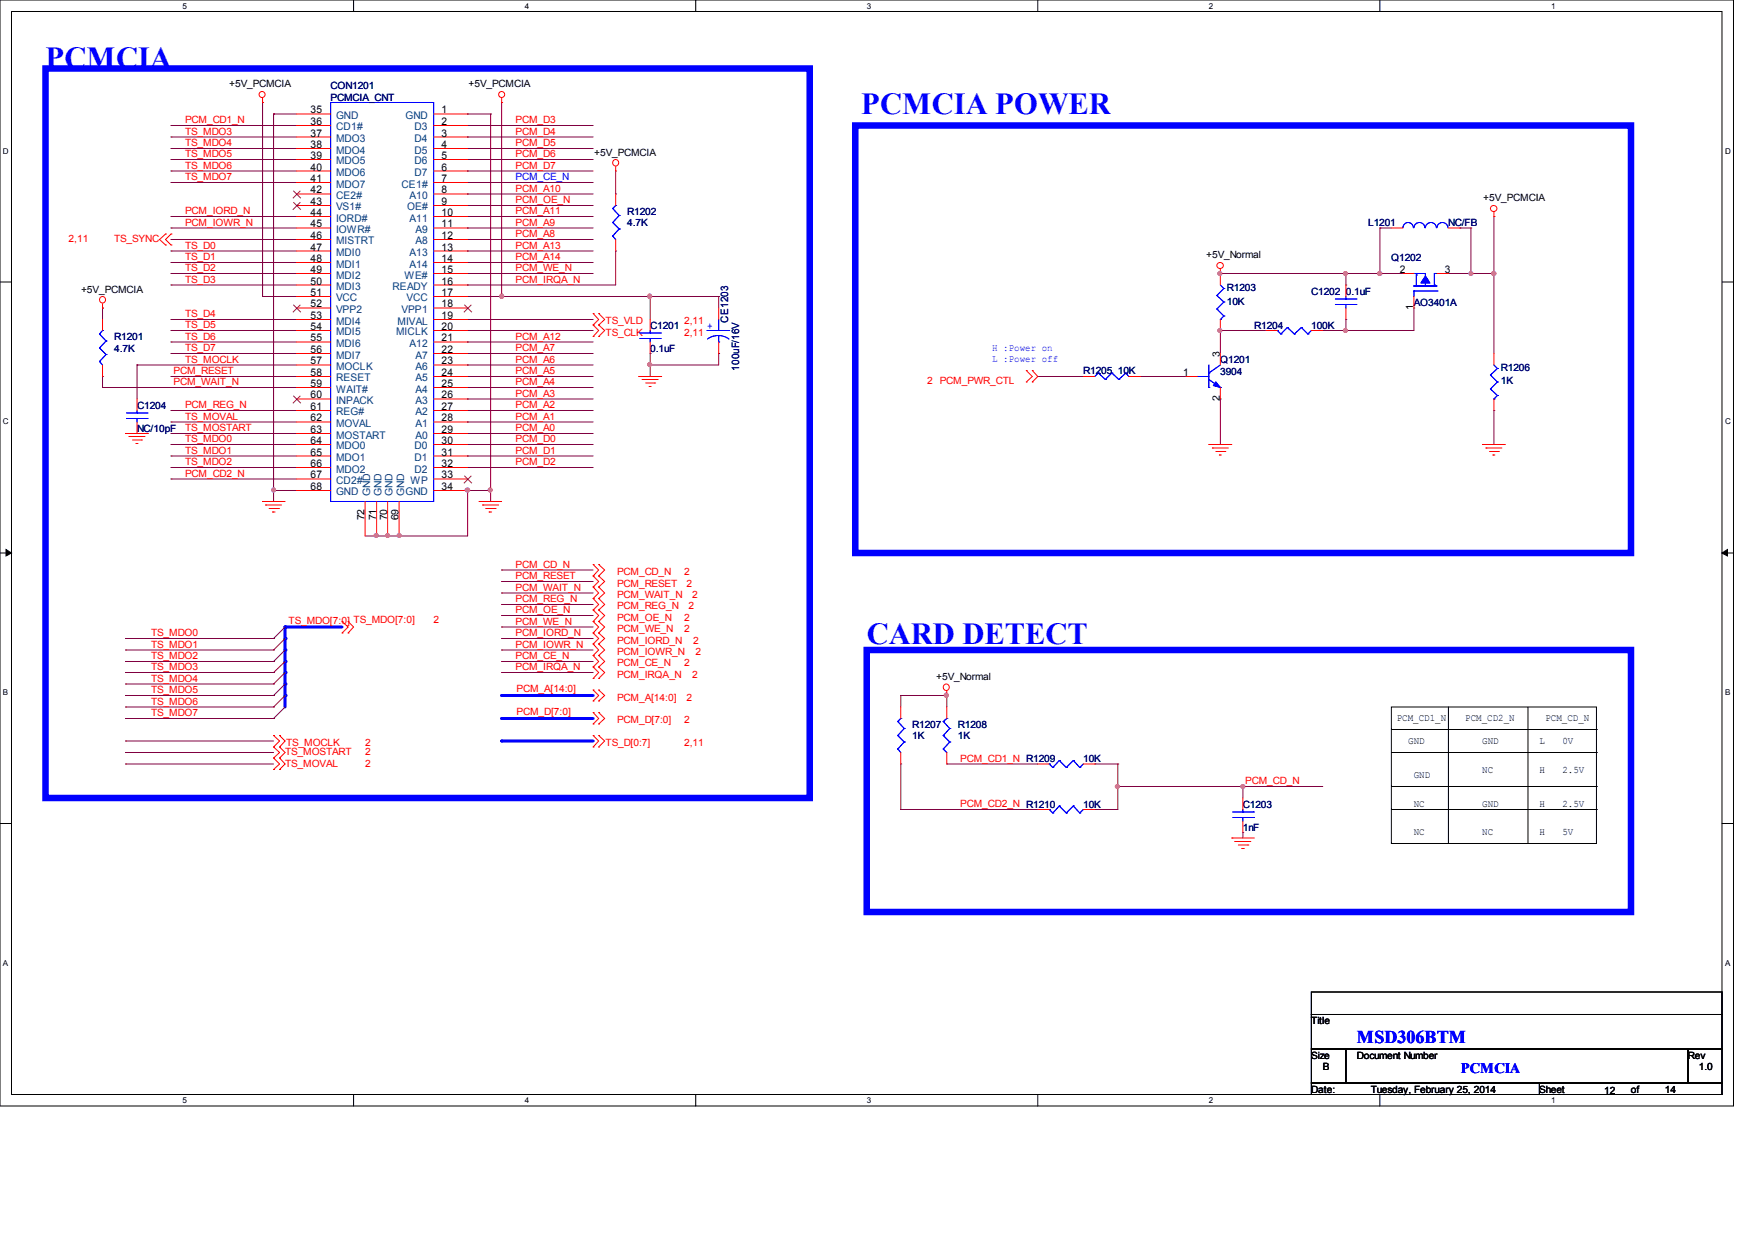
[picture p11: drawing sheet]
<svg xmlns="http://www.w3.org/2000/svg" width="297mm" height="210mm" viewBox="0 0 297 210" stroke-linecap="round" stroke-linejoin="round" font-family="sans-serif">
<path d="M0 0h293.5v187.3h-293.5zM1.9 1.9h289.6v183.4h-289.6z" fill="none" stroke="#000" stroke-width=".17"/>
<g fill="#fff">
<path d="M30.9 .3h.8v1.5h-.8z"/>
<path d="M30.9 185.6h.8v1.5h-.8z"/>
</g>
<path d="M59.9 0v1.9M59.9 185.3v2" fill="none" stroke="#000" stroke-width=".17"/>
<g fill="#fff">
<path d="M88.8 .3h.8v1.5h-.8z"/>
<path d="M88.8 185.6h.8v1.5h-.8z"/>
</g>
<path d="M117.8 0v1.9M117.8 185.3v2" fill="none" stroke="#000" stroke-width=".17"/>
<g fill="#fff">
<path d="M146.7 .3h.8v1.5h-.8z"/>
<path d="M146.7 185.6h.8v1.5h-.8z"/>
</g>
<path d="M175.7 0v1.9M175.7 185.3v2" fill="none" stroke="#000" stroke-width=".17"/>
<g fill="#fff">
<path d="M204.6 .3h.8v1.5h-.8z"/>
<path d="M204.6 185.6h.8v1.5h-.8z"/>
</g>
<path d="M233.6 0v1.9M233.6 185.3v2" fill="none" stroke="#000" stroke-width=".17"/>
<g fill="#fff">
<path d="M262.6 .3h.7v1.5h-.7z"/>
<path d="M262.6 185.6h.7v1.5h-.7z"/>
<path d="M.5 24.8h1v1.5h-1z"/>
<path d="M292 24.8h1v1.5h-1z"/>
<path d="M.5 70.6h1v1.5h-1z"/>
<path d="M292 70.6h1v1.5h-1z"/>
</g>
<path d="M0 47.8h1.9M291.5 47.8h2" fill="none" stroke="#000" stroke-width=".17"/>
<g fill="#fff">
<path d="M.5 116.5h.9v1.5h-.9z"/>
<path d="M292 116.5h.9v1.5h-.9z"/>
</g>
<path d="M0 93.6h1.9M291.5 93.6h2" fill="none" stroke="#000" stroke-width=".17"/>
<path d="M1 93l.9 .6-.9 .5zM291.5 93.6l.9-.6v1.1z" fill="#000" stroke="#000" stroke-width=".17"/>
<g fill="#fff">
<path d="M.5 162.3h.9v1.5h-.9z"/>
<path d="M292 162.3h.9v1.5h-.9z"/>
</g>
<path d="M0 139.4h1.9M291.5 139.4h2" fill="none" stroke="#000" stroke-width=".17"/>
<g fill="none" stroke="#800040" stroke-width=".17">
<path d="M44.4 17.4h.1M44.4 17.4v32.8M46.3 19.3h.1M46.3 19.3h3.9M46.3 19.3v65.6M79.2 19.3h.1M79.2 19.3h3.9M83.1 19.3h.1M83.1 19.3v65.6M29 36.7h.1M29 38.6h.1M29 21.3h.1"/>
<path d="M29 38.6h21.2M29 36.7h21.2M29 21.3h21.2M79.2 32.9h.1M79.2 36.7h.1M79.2 38.6h.1M79.2 29h.1M79.2 23.2h.1M79.2 25.1h.1M79.2 27h.1M79.2 21.3h.1M79.2 30.9h.1"/>
<path d="M79.2 34.8h.1M79.2 38.6h21.2M79.2 32.9h21.2M79.2 36.7h21.2M79.2 29h21.2M79.2 23.2h21.2M79.2 25.1h21.2M79.2 27h21.2M79.2 21.3h21.2M79.2 30.9h21.2M79.2 34.8h21.2M104.2 32.9h.1"/>
<path d="M104.2 29v3.9M233.6 38.6h.1M233.6 38.6h1.9M233.6 38.6v7.7M247.1 38.6h.1M247.1 38.6h1.9M249 38.6h.1M249 38.6v7.7M252.9 36.7h.1M252.9 36.7v23.2M17.4 52.2h.1M17.4 52.2v1.9"/>
<path d="M29 40.6h.1M29 42.5h.1M29 44.4h.1M29 46.3h.1M29 48.3h.1M29 54.1h.1M29 56h.1M29 57.9h.1M29 59.9h.1M29 46.3h21.2M29 56h21.2M29 54.1h21.2"/>
<path d="M29 40.6h21.2M29 42.5h21.2M29 44.4h21.2M29 57.9h21.2M29 59.9h21.2M29 48.3h21.2M44.4 50.2h.1M44.4 50.2h5.8M79.2 54.1h.1M79.2 40.6h.1M79.2 42.5h.1M79.2 44.4h.1"/>
<path d="M79.2 57.9h.1M79.2 59.9h.1M79.2 46.3h.1M79.2 48.3h.1M79.2 50.2h.1M79.2 56h.1M79.2 46.3h21.2M79.2 56h21.2M79.2 54.1h21.2M79.2 50.2h42.5M79.2 40.6h21.2M79.2 42.5h21.2"/>
<path d="M79.2 44.4h21.2M79.2 57.9h21.2M79.2 59.9h21.2M79.2 48.3h25M84.9 50.2h.1M110.1 59.9h.1M110.1 50.2h.1M110.1 50.2v3.9M110.1 59.9v3.9M121.7 50.2h.1M121.7 50.2v2M206.6 56h.1"/>
<path d="M206.6 56h7.7M206.6 56v3.9M223.9 56h.1M227.8 56h.1M227.8 54.1h.1M227.8 46.3h.1M227.8 46.3h9.7M227.8 54.1v1.9M233.6 46.3h.1M239.4 52.2h.1M239.4 52.2v3.8h-15.5M245.2 46.3h.1"/>
<path d="M245.2 46.3h7.7M249 46.3h.1M252.9 46.3h.1M17.4 65.6h.1M17.4 65.6h32.8M23.2 61.8h.1M23.2 61.8v5.8M29 69.5h.1M29 63.8h.1M29 63.8h21.2M29 69.5h21.2M79.2 61.8h.1"/>
<path d="M79.2 63.8h.1M79.2 65.6h.1M79.2 67.6h.1M79.2 69.5h.1M79.2 71.5h.1M79.2 73.4h.1M79.2 75.3h.1M79.2 77.2h.1M79.2 79.2h.1M79.2 61.8h21.2M79.2 63.8h21.2M79.2 65.6h21.2"/>
<path d="M79.2 67.6h21.2M79.2 69.5h21.2M79.2 71.5h21.2M79.2 73.4h21.2M79.2 75.3h21.2M79.2 77.2h21.2M79.2 79.2h21.2M110.1 61.8h.1M206.6 67.6h.1M206.6 67.6v7.7M252.9 69.5h.1M252.9 69.5v5.8"/>
<path d="M29 81.1h.1M29 81.1h21.2M46.3 83.1h.1M46.3 83.1h3.9M65.6 90.8h.1M67.6 90.8h.1M79.2 83.1h.1M79.2 83.1v7.7h-13.6M79.2 83.1h3.9M83.1 83.1h.1M84.9 96.5h.1M84.9 96.5h15.5"/>
<path d="M84.9 112h.1M84.9 113.9h.1M84.9 112h15.5M84.9 113.9h15.5M152.5 117.8h.1M152.5 117.8v1.9M152.5 117.8h7.8M160.3 117.8h.1M160.3 117.8v1.9M152.5 129.4h.1M152.5 137.1h.1M152.5 137.1h23.2"/>
<path d="M152.5 129.4v7.7M160.3 129.4h.1M160.3 129.4h15.4M185.3 129.4h.1M185.3 137.1h.1M185.3 129.4h3.9M189.2 133.2h.1M189.2 133.2v3.9h-3.9M189.2 133.2h34.7M210.4 133.2h.1M210.4 133.2v1.9"/>
</g>
<g fill="#f0f" stroke="#f0f" stroke-width=".17">
<circle cx="252.9" cy="46.3" r=".36"/>
<circle cx="233.6" cy="46.3" r=".36"/>
<circle cx="249" cy="46.3" r=".34"/>
<circle cx="227.8" cy="56" r=".34"/>
<circle cx="206.5" cy="56" r=".34"/>
<circle cx="227.8" cy="46.3" r=".34"/>
<circle cx="189.1" cy="133.2" r=".34"/>
<circle cx="210.4" cy="133.2" r=".34"/>
<circle cx="160.2" cy="117.7" r=".36"/>
<circle cx="110" cy="50.2" r=".36"/>
<circle cx="67.6" cy="90.7" r=".34"/>
<circle cx="83" cy="83" r=".34"/>
<circle cx="79.1" cy="83" r=".36"/>
<circle cx="46.3" cy="83" r=".34"/>
<circle cx="84.9" cy="50.2" r=".36"/>
</g>
<path d="M84.9 117.8h15.5" fill="none" stroke="#00f" stroke-width=".51"/>
<circle cx="84.9" cy="117.8" r=".25" fill="#00f"/>
<g fill="none" stroke="#800040" stroke-width=".17">
<path d="M29 23.2h.1M29 25.1h.1M29 27h.1M29 29h.1M29 30.9h.1M29 23.2h21.2M29 25.1h21.2M29 27h21.2M29 29h21.2M29 30.9h21.2M23.2 61.8h.1M23.2 61.8h27"/>
<path d="M29 79.2h.1M29 71.5h.1M29 73.4h.1M29 75.3h.1M29 77.2h.1M29 79.2h21.2M29 71.5h21.2M29 73.4h21.2M29 75.3h21.2M29 77.2h21.2M84.9 98.5h.1M84.9 98.5h15.5"/>
<path d="M84.9 108.1h.1M84.9 110.1h.1M84.9 100.4h.1M84.9 102.4h.1M84.9 104.2h.1M84.9 106.2h.1M84.9 108.1h15.5M84.9 110.1h15.5M84.9 100.4h15.5M84.9 102.4h15.5M84.9 104.2h15.5M84.9 106.2h15.5"/>
</g>
<path d="M84.9 121.7h15.5" fill="none" stroke="#00f" stroke-width=".51"/>
<circle cx="84.9" cy="121.7" r=".25" fill="#00f"/>
<path d="M84.9 17.4h.1M84.9 17.4v32.8M21.3 115.8h.1M21.3 117.8h.1M21.3 119.7h.1M21.3 115.8h25M21.3 117.8h25M21.3 119.7h25M21.3 125.5h.1M21.3 121.7h.1M21.3 125.5h25M21.3 121.7h25" fill="none" stroke="#800040" stroke-width=".17"/>
<path d="M48.3 106.2h9.6" fill="none" stroke="#00f" stroke-width=".51"/>
<circle cx="48.3" cy="106.2" r=".25" fill="#00f"/>
<path d="M21.3 108.1h.1M21.3 110.1h.1M21.3 108.1h25M21.3 110.1h25" fill="none" stroke="#800040" stroke-width=".17"/>
<path d="M48.3 112v1.9" fill="none" stroke="#00f" stroke-width=".51"/>
<circle cx="48.3" cy="112" r=".25" fill="#00f"/>
<path d="M48.3 117.8v1.9" fill="none" stroke="#00f" stroke-width=".51"/>
<circle cx="48.3" cy="117.8" r=".25" fill="#00f"/>
<path d="M121.7 59.9h.1M121.7 59.9v1.9h-11.6M110.1 61.8h.1M21.3 112h.1M21.3 113.9h.1M21.3 112h25M21.3 113.9h25" fill="none" stroke="#800040" stroke-width=".17"/>
<circle cx="110" cy="61.7" r=".34" fill="#f0f" stroke="#f0f" stroke-width=".17"/>
<path d="M84.9 125.5h15.5" fill="none" stroke="#00f" stroke-width=".51"/>
<circle cx="84.9" cy="125.5" r=".25" fill="#00f"/>
<g fill="none" stroke="#800040" stroke-width=".17">
<path d="M104.2 42.5h.1M104.2 42.5v5.8M206.6 46.3h.1M206.6 46.3h21.2v2M227.8 48.3h.1M17.4 63.8h.1M17.4 63.8v1.8M175.7 63.8h.1M175.7 63.8h7.7M193 63.8h.1M193 63.8h7.7M61.8 90.8h3.8"/>
<path d="M63.8 90.8h.1M65.6 90.8h.1M21.3 127.4h.1M21.3 129.4h.1M21.3 127.4h25M21.3 129.4h25M189.2 129.4h.1M189.2 129.4v3.8M210.4 141h.1M210.4 141v.9"/>
</g>
<g fill="#f0f" stroke="#f0f" stroke-width=".17">
<circle cx="63.7" cy="90.7" r=".34"/>
<circle cx="65.6" cy="90.7" r=".34"/>
<circle cx="206.5" cy="46.3" r=".34"/>
</g>
<path d="M48.3 108.1v2" fill="none" stroke="#00f" stroke-width=".51"/>
<circle cx="48.3" cy="108.1" r=".25" fill="#00f"/>
<path d="M48.3 106.2v1.9" fill="none" stroke="#00f" stroke-width=".51"/>
<circle cx="48.3" cy="106.2" r=".25" fill="#00f"/>
<path d="M48.3 110.1v1.9" fill="none" stroke="#00f" stroke-width=".51"/>
<circle cx="48.3" cy="110.1" r=".25" fill="#00f"/>
<path d="M48.3 115.8v2" fill="none" stroke="#00f" stroke-width=".51"/>
<circle cx="48.3" cy="115.8" r=".25" fill="#00f"/>
<path d="M48.3 113.9v1.9" fill="none" stroke="#00f" stroke-width=".51"/>
<circle cx="48.3" cy="113.9" r=".25" fill="#00f"/>
<g fill="none" stroke="#f00" stroke-width=".17">
<path d="M44.4 17.4h.1M44.4 16.6v.8M50.2 19.3h5.8M73.4 19.3h5.8M84.9 17.4h.1M84.9 16.6v.8M28 39.6h.1M28 39.6l-1 1 1 .9M29 39.6h.1M29 39.6l-1 1 1 .9M50.2 38.6h5.8M50.2 21.3h5.8"/>
<path d="M50.2 23.2h5.8M50.2 25.1h5.8M50.2 27h5.8M50.2 29h5.8M50.2 30.9h5.8M50.2 32.9h5.8M50.2 34.8h5.8M50.2 36.7h5.8M73.4 38.6h5.8M73.4 21.3h5.8M73.4 23.2h5.8M73.4 25.1h5.8"/>
<path d="M73.4 27h5.8M73.4 29h5.8M73.4 30.9h5.8M73.4 32.9h5.8M73.4 34.8h5.8M73.4 36.7h5.8M104.2 29h.1M104.2 28.2v.8M104.2 32.9v1.9M235.5 38.6h2M245.2 38.6h1.9M252.9 36.7h.1"/>
<path d="M252.9 35.9v.8M17.4 52.2h.1M17.4 51.4v.8M17.4 54.1v1.9M28 41.5h.1M29 41.5h.1M50.2 56h5.8M50.2 46.3h5.8M50.2 40.6h5.8M50.2 42.5h5.8M50.2 44.4h5.8M50.2 48.3h5.8"/>
<path d="M50.2 50.2h5.8M50.2 52.2h5.8M50.2 54.1h5.8M50.2 57.9h5.8M50.2 59.9h5.8M73.4 56h5.8M73.4 46.3h5.8M73.4 40.6h5.8M73.4 42.5h5.8M73.4 44.4h5.8M73.4 48.3h5.8M73.4 50.2h5.8"/>
<path d="M73.4 52.2h5.8M73.4 54.1h5.8M73.4 57.9h5.8M73.4 59.9h5.8M100.4 55h.1M100.4 57h.1M100.4 53.1h.1M100.4 55l.9 1-.9 1M100.4 53.1l.9 1-.9 .9M101.3 55h.1M101.3 57h.1M101.3 53.1h.1"/>
<path d="M101.3 55l1.1 1-1.1 1M101.3 53.1l1.1 1-1.1 .9M104.2 40.6v1.9M110.1 54.1v1.9M110.1 57.9v2M121.7 52.2v1.9M121.7 57.9v2M206.6 46.3h.1M206.6 45.6v2.7M206.6 54.1v1.9M206.6 59.9v1.9M214.3 56h1.9"/>
<path d="M222 56h1.9M227.8 48.3v1.9M227.8 52.2v1.9M237.5 46.3h1.9M239.4 50.2v2M243.2 46.3h2M252.9 59.9v1.9M17.4 61.8v2M21.3 73.4h.1M21.3 73.4h3.8M21.8 73.9h.1M21.8 73.9h2.8"/>
<path d="M22.4 74.5h1.6M23 75.1h.1M23 75.1h.4M23.2 67.6v1.9M23.2 71.5v1.9M24 74.5h.1M50.2 75.3h5.8M50.2 73.4h5.8M50.2 63.8h5.8M50.2 61.8h5.8M50.2 65.6h5.8M50.2 67.6h5.8"/>
<path d="M50.2 69.5h5.8M50.2 71.5h5.8M50.2 77.2h5.8M50.2 79.2h5.8M73.4 75.3h5.8M73.4 73.4h5.8M73.4 63.8h5.8M73.4 61.8h5.8M73.4 65.6h5.8M73.4 67.6h5.8M73.4 69.5h5.8M73.4 71.5h5.8"/>
<path d="M73.4 77.2h5.8M73.4 79.2h5.8M108.1 63.8h.1M108.1 63.8h3.9M108.7 64.3h.1M108.7 64.3h2.7M109.3 64.9h1.5M109.9 65.4h.1M109.9 65.4h.3M110.8 64.9h.1M173.7 64.7h.1M173.7 62.7h.1"/>
<path d="M173.7 62.7l1.1 1.1-1.1 .9M174.8 62.7h.1M174.8 64.7h.1M174.8 62.7l.9 1.1-.9 .9M183.4 63.8h1.9M191.1 63.8h1.9M200.7 63.8h2M204.6 75.3h.1M204.6 75.3h3.9M205.2 75.9h.1M205.2 75.9h2.7M205.8 76.5h1.5"/>
<path d="M206.4 77h.1M206.4 77h.4M206.6 65.6v2M207.3 76.5h.1M251 75.3h.1M251 75.3h3.8M251.5 75.9h.1M251.5 75.9h2.8M252.1 76.5h1.6M252.7 77h.1M252.7 77h.4M252.9 67.6v1.9"/>
<path d="M253.7 76.5h.1M44.4 84.9h.1M44.4 84.9h3.9M45 85.5h.1M45 85.5h2.7M45.6 86.1h1.6M46.1 86.7h.1M46.1 86.7h.5M47.2 86.1h.1M50.2 81.1h5.8M50.2 83.1h5.8M61.8 84.9v5.9"/>
<path d="M63.8 84.9v5.9M65.6 84.9v5.9M67.6 84.9v5.9M73.4 81.1h5.8M73.4 83.1h5.8M81.1 84.9h.1M81.1 84.9h3.8M81.7 85.5h.1M81.7 85.5h2.7M82.2 86.1h1.6M82.8 86.7h.1M82.8 86.7h.4"/>
<path d="M83.8 86.1h.1M100.4 97.5h.1M100.4 99.4h.1M100.4 95.6h.1M100.4 97.5l.9 1-.9 .9M100.4 99.4l.9 1-.9 .9M100.4 95.6l.9 .9-.9 1M101.3 97.5h.1M101.3 99.4h.1M101.3 95.6h.1M101.3 97.5l1.1 1-1.1 .9M101.3 99.4l1.1 1-1.1 .9"/>
<path d="M101.3 95.6l1.1 .9-1.1 1M57.9 107.2h.1M57.9 105.2h.1M57.9 105.2l1 1-1 1M58.9 107.2h.1M58.9 105.2h.1M58.9 105.2l1 1-1 1M100.4 109.1h.1M100.4 111h.1M100.4 112.9h.1M100.4 116.8h.1M100.4 118.7h.1"/>
<path d="M100.4 101.3h.1M100.4 114.9h.1M100.4 103.3h.1M100.4 105.2h.1M100.4 107.2h.1M100.4 109.1l.9 1-.9 .9M100.4 111l.9 1-.9 .9M100.4 116.8l.9 1-.9 .9M100.4 112.9l.9 1-.9 1M100.4 101.3l.9 1.1-.9 .9M100.4 103.3l.9 .9-.9 1M100.4 105.2l.9 1-.9 1"/>
<path d="M100.4 107.2l.9 .9-.9 1M101.3 109.1h.1M101.3 111h.1M101.3 112.9h.1M101.3 116.8h.1M101.3 118.7h.1M101.3 101.3h.1M101.3 114.9h.1M101.3 103.3h.1M101.3 105.2h.1M101.3 107.2h.1M101.3 109.1l1.1 1-1.1 .9"/>
<path d="M101.3 111l1.1 1-1.1 .9M101.3 116.8l1.1 1-1.1 .9M101.3 112.9l1.1 1-1.1 1M101.3 101.3l1.1 1.1-1.1 .9M101.3 103.3l1.1 .9-1.1 1M101.3 105.2l1.1 1-1.1 1M101.3 107.2l1.1 .9-1.1 1M152.5 119.7v2M160.3 117.8h.1M160.3 117v.8M160.3 119.7v2M46.3 124.5h.1"/>
<path d="M46.3 126.5h.1M46.3 128.4h.1M46.3 130.3h.1M46.3 124.5l1 1-1 1M46.3 126.5l1 .9-1 1M46.3 128.4l1 1-1 .9M47.3 124.5h.1M47.3 126.5h.1M47.3 128.4h.1M47.3 130.3h.1M47.3 124.5l1 1-1 1M47.3 126.5l1 .9-1 1"/>
<path d="M47.3 128.4l1 1-1 .9M100.4 120.6h.1M100.4 122.6h.1M100.4 124.5h.1M100.4 126.5h.1M100.4 120.6l.9 1.1-.9 .9M100.4 124.5l.9 1-.9 1M101.3 120.6h.1M101.3 122.6h.1M101.3 124.5h.1M101.3 126.5h.1M101.3 120.6l1.1 1.1-1.1 .9"/>
<path d="M101.3 124.5l1.1 1-1.1 1M152.5 127.4v2M160.3 127.4v2M175.7 137.1h1.9M175.7 129.4h1.9M183.4 137.1h1.9M183.4 129.4h1.9M210.4 135.1v2M210.4 139v2M208.5 141.9h.1M208.5 141.9h3.8M209 142.5h.1"/>
<path d="M209 142.5h2.8M209.6 143.1h1.6M210.2 143.7h.1M210.2 143.7h.5M211.2 143.1h.1"/>
<circle cx="44.4" cy="16" r=".51"/>
<circle cx="84.9" cy="16" r=".51"/>
<circle cx="104.2" cy="27.6" r=".53"/>
<circle cx="252.9" cy="35.3" r=".53"/>
<circle cx="17.3" cy="50.8" r=".53"/>
<circle cx="206.6" cy="45" r=".53"/>
<circle cx="160.2" cy="116.4" r=".53"/>
</g>
<g fill="none" stroke="#800040" stroke-width=".17">
<path d="M46.3 108.1h.1M46.3 110.1h.1M46.3 112h.1M46.3 113.9h.1M46.3 115.8h.1M46.3 117.8h.1M46.3 119.7h.1M48.3 106.2l-2 1.9M48.3 108.1l-2 2M48.3 110.1l-2 1.9M48.3 112l-2 1.9M48.3 113.9l-2 1.9"/>
<path d="M48.3 115.8l-2 2M48.3 117.8l-2 1.9M48.3 119.7l-2 2M46.3 121.7h.1"/>
</g>
<g fill="none" stroke="#000" stroke-width=".17">
<path d="M235.5 119.7h34.8v23.1h-34.8zM245.2 119.7v23.1M258.7 119.7v23.1M235.5 123.5h34.8M235.5 127.4h34.8M235.5 133.2h34.8M235.5 137.1h34.8M270.3 123.5h.1M270.3 127.4h.1M270.3 133.2h.1M270.3 137.1h.1M245.2 142.8h.1"/>
<path d="M258.7 142.8h.1M222 168h69.5v3.8h-69.5zM222 171.8h69.5v5.8h-69.5zM222 177.6h5.8v5.8h-5.8zM227.8 177.6h57.9v5.8h-57.9zM285.7 177.6h5.8v5.8h-5.8zM222 183.4h38.6v1.9h-38.6zM260.6 183.4h30.9v1.9h-30.9z"/>
</g>
<path d="M7.7 11.6h129.4v123.5h-129.4zM144.8 21.3h131.3v72.3h-131.3zM146.7 110.1h129.4v44.3h-129.4z" fill="none" stroke="#00f" stroke-width="1.1"/>
<g fill="none" stroke="#00f" stroke-width=".17">
<path d="M56 17.4h17.4v67.5h-17.4zM103.7 40h.1M103.7 37.7h.1M103.7 35.3h.1M103.7 40l.5 .6M103.7 37.7l1.1 1.1M103.7 35.3l1.1 1.2M104.2 34.8h.1M104.2 34.8l-.5 .5M104.8 38.8h.1M104.8 36.5h.1M104.8 38.8l-1.1 1.2"/>
<path d="M104.8 36.5l-1.1 1.2M237.5 38.6a.89 .89 0 0 1 .9-.9 .89 .89 0 0 1 .9 .9M239.4 38.6a.93 .93 0 0 1 .9-.9 .93 .93 0 0 1 .9 .9M241.3 38.6a.93 .93 0 0 1 .9-.9 .93 .93 0 0 1 1 .9M243.2 38.6a.93 .93 0 0 1 1-.9 .93 .93 0 0 1 .9 .9M16.8 58.9h.1M16.8 56.6h.1M16.8 58.9l1.1 1.1M16.8 56.6l1.1 1.1M17.4 56h.1M17.4 56l-.6 .6M17.9 57.7h.1"/>
<path d="M17.9 57.7l-1.1 1.2M108.3 57.3h3.5M108.3 56.4h3.5M110.1 56.4h.1M110.1 57.3h.1M110.1 56v.4M110.1 57.3v.6M111.8 57.3h.1M111.8 56.4h.1M119.7 56h.1M119.7 56h3.8M119.8 57.4l1-.5 .8-.1 .8 .1 1 .5"/>
<path d="M121.7 57.9h.1M121.7 56h.1M121.7 54.1v1.9M121.7 56.8v1.1M206 50h.1M206 52.3h.1M206 50l1.2 1.1M206 52.3l1.2 1.2M206.6 54.1h.1M206.6 48.3l.6 .6M207.2 48.9h.1M207.2 51.1h.1"/>
<path d="M207.2 53.5h.1M207.2 48.9l-1.2 1.1M207.2 51.1l-1.2 1.2M207.2 53.5l-.6 .6M216.2 56h.1M216.2 56l.6 .6M216.8 56.6h.1M217.9 55.5h.1M217.9 55.5l1.2 1.1M217.9 55.5l-1.1 1.1M219.1 56.6h.1M220.3 55.5h.1"/>
<path d="M220.3 55.5l1.1 1.1M220.3 55.5l-1.2 1.1M221.4 56.6h.1M222 56l-.6 .6M226.1 51.6h3.4M226.1 50.6h3.4M227.8 50.6h.1M227.8 51.6h.1M227.8 50.2v.4M227.8 51.6v.6M229.5 51.6h.1M229.5 50.6h.1"/>
<path d="M239.4 48.4h.1M239.4 46.3h.1M239.4 49.3h.1M239.4 48.4h3.8M239.4 46.3h1.9v2.1M239.4 49.3v.9M239.4 49.3h3.8M239.8 46.6h.1M239.8 46.3h.1M239.8 46.3v2.1M241.3 48.4h.1M242.8 46.3h.1"/>
<path d="M242.8 48.3h.1M242.8 48.4h.1M242.8 46.3h.4M242.8 46.3v2.1M243.2 49.3h.1M16.8 61.2h.1M16.8 61.2l.6 .6M17.9 60h.1M17.9 60l-1.1 1.2M21.4 70.9h3.5M21.4 69.9h3.5M23.2 69.9h.1"/>
<path d="M23.2 70.9h.1M23.2 69.5v.4M23.2 70.9v.6M24.9 70.9h.1M24.9 69.9h.1M185.9 63.2h.1M185.9 63.2l-.6 .6M185.9 63.2l1.2 1.1M187.1 64.3h.1M188.2 63.2h.1M188.2 63.2l-1.1 1.1M188.2 63.2l1.2 1.1"/>
<path d="M189.4 64.3h.1M190.6 63.2h.1M190.6 63.2l-1.2 1.1M190.6 63.2l.5 .6M191.1 63.8h.1M202.7 63.8h.1M202.7 63.8h1.9M204.6 63.2h.1M204.6 65.6h.1M204.6 64.3l2 1.3M204.6 61.8v3.8M206.6 65.6h.1"/>
<path d="M206.6 61.8l-2 1.4M252.3 63.5h.1M252.3 65.9h.1M252.3 63.5l1.2 1.2M252.3 65.9l1.2 1.1M252.9 67.6h.1M252.9 61.8l.6 .6M253.5 62.4h.1M253.5 64.7h.1M253.5 67h.1M253.5 62.4l-1.2 1.1M253.5 64.7l-1.2 1.2"/>
<path d="M253.5 67l-.6 .6M152 126.8h.1M152 124.5h.1M152 122.2h.1M152 126.8l.5 .6M152 124.5l1.1 1.1M152 122.2l1.1 1.2M152.5 121.7h.1M152.5 121.7l-.5 .5M153.1 125.6h.1M153.1 123.4h.1M153.1 125.6l-1.1 1.2"/>
<path d="M153.1 123.4l-1.1 1.1M159.7 126.8h.1M159.7 124.5h.1M159.7 122.2h.1M159.7 126.8l.6 .6M159.7 124.5l1.1 1.1M159.7 122.2l1.1 1.2M160.3 121.7h.1M160.3 121.7l-.6 .5M160.8 125.6h.1M160.8 123.4h.1M160.8 125.6l-1.1 1.2"/>
<path d="M160.8 123.4l-1.1 1.1M177.6 137.1h.1M177.6 129.4h.1M177.6 137.1l.6 .6M177.6 129.4l.6 .6M178.2 137.7h.1M178.2 130h.1M179.3 136.5h.1M179.3 128.8h.1M179.3 136.5l1.2 1.2M179.3 136.5l-1.1 1.2M179.3 128.8l1.2 1.2"/>
<path d="M179.3 128.8l-1.1 1.2M180.5 137.7h.1M180.5 130h.1M181.7 136.5h.1M181.7 128.8h.1M181.7 136.5l1.1 1.2M181.7 136.5l-1.2 1.2M181.7 128.8l1.1 1.2M181.7 128.8l-1.2 1.2M182.8 137.7h.1M182.8 130h.1M183.4 137.1l-.6 .6"/>
<path d="M183.4 129.4l-.6 .6M208.7 138.4h3.5M208.7 137.5h3.5M210.4 137.5h.1M210.4 138.4h.1M210.4 137.1v.4M210.4 138.4v.6M212.2 138.4h.1M212.2 137.5h.1"/>
</g>
<g fill="#00f" stroke="#00f" stroke-width=".17">
<path d="M205.8 64.7l.8 .9-1.2-.3z"/>
<path d="M241.3 46.7l.8 1.2h-1.6z" fill-rule="evenodd"/>
<path d="M241.3 46.7l.8 1.2h-1.6z" fill-rule="evenodd"/>
</g>
<path d="M49.7 32.3l1.2 1.3M49.7 34.2l1.2 1.3M50.8 32.3l-1.2 1.3M50.8 34.2l-1.2 1.3M49.7 51.6l1.2 1.3M50.8 51.6l-1.2 1.3M78.6 51.6l1.3 1.3M79.8 51.6l-1.3 1.3M49.7 67l1.2 1.3M50.8 67l-1.2 1.3M78.6 80.6l1.3 1.2M79.8 80.6l-1.3 1.2" fill="none" stroke="#804000" stroke-width=".17"/>
<g fill="#f0f" stroke="#f0f" stroke-width=".17">
<circle cx="252.9" cy="46.3" r=".36"/>
<circle cx="233.6" cy="46.3" r=".36"/>
<circle cx="249" cy="46.3" r=".34"/>
<circle cx="227.8" cy="56" r=".34"/>
<circle cx="206.5" cy="56" r=".34"/>
<circle cx="227.8" cy="46.3" r=".34"/>
<circle cx="189.1" cy="133.2" r=".34"/>
<circle cx="210.4" cy="133.2" r=".34"/>
<circle cx="160.2" cy="117.7" r=".36"/>
<circle cx="110" cy="50.2" r=".36"/>
<circle cx="67.6" cy="90.7" r=".34"/>
<circle cx="83" cy="83" r=".34"/>
<circle cx="79.1" cy="83" r=".36"/>
<circle cx="46.3" cy="83" r=".34"/>
<circle cx="84.9" cy="50.2" r=".36"/>
<circle cx="110" cy="61.7" r=".34"/>
<circle cx="63.7" cy="90.7" r=".34"/>
<circle cx="65.6" cy="90.7" r=".34"/>
<circle cx="206.5" cy="46.3" r=".34"/>
</g>
<g font-size="5.2" fill="#00f">
<text x="7.7" y="11.5">PCMCIA</text>
<text x="145.8" y="19.2">PCMCIA POWER</text>
<text x="146.7" y="109">CARD DETECT</text>
</g>
<text font-size="3" fill="#00f" x="229.7" y="176.5">MSD306BTM</text>
<text font-size="2.5" fill="#00f" x="247.3" y="181.8">PCMCIA</text>
<g font-size="1.8">
<text x="52.6" y="19.2">35</text>
<text x="52.6" y="21.2">36</text>
<text x="52.6" y="23.1">37</text>
<text x="74.8" y="21.2">2</text>
<text x="74.8" y="23.1">3</text>
<text x="74.8" y="19.2">1</text>
<text x="52.6" y="25.1">38</text>
<text x="52.6" y="26.9">39</text>
<text x="52.6" y="28.9">40</text>
<text x="74.8" y="25.1">4</text>
<text x="74.8" y="26.9">5</text>
<text x="74.8" y="28.9">6</text>
<text x="52.6" y="30.8">41</text>
<text x="52.6" y="32.8">42</text>
<text x="52.6" y="34.7">43</text>
<text x="74.8" y="30.8">7</text>
<text x="74.8" y="32.8">8</text>
<text x="74.8" y="34.7">9</text>
<text x="52.6" y="36.6">44</text>
<text x="52.6" y="38.5">45</text>
<text x="52.6" y="40.5">46</text>
<text x="74.8" y="36.6">10</text>
<text x="74.8" y="38.5">11</text>
<text x="74.8" y="40.5">12</text>
<text x="52.6" y="42.4">47</text>
<text x="52.6" y="44.4">48</text>
<text x="52.6" y="46.2">49</text>
<text x="74.8" y="42.4">13</text>
<text x="74.8" y="44.4">14</text>
<text x="74.8" y="46.2">15</text>
<text x="237" y="46.2">2</text>
<text x="244.6" y="46.2">3</text>
<text x="52.6" y="48.2">50</text>
<text x="52.6" y="50.1">51</text>
<text x="52.6" y="52.1">52</text>
<text x="74.8" y="48.2">16</text>
<text x="74.8" y="50.1">17</text>
<text x="74.8" y="52.1">18</text>
<text x="52.6" y="54">53</text>
<text x="52.6" y="55.9">54</text>
<text x="52.6" y="57.8">55</text>
<text x="52.6" y="59.8">56</text>
<text x="74.8" y="54">19</text>
<text x="74.8" y="57.8">21</text>
<text x="74.8" y="59.8">22</text>
<text x="74.8" y="55.9">20</text>
<text x="52.6" y="61.7">57</text>
<text x="52.6" y="63.7">58</text>
<text x="52.6" y="65.5">59</text>
<text x="74.8" y="61.7">23</text>
<text x="74.8" y="63.7">24</text>
<text x="74.8" y="65.5">25</text>
<text x="200.3" y="63.7">1</text>
<text x="52.6" y="67.5">60</text>
<text x="52.6" y="69.4">61</text>
<text x="52.6" y="71.4">62</text>
<text x="74.8" y="67.5">26</text>
<text x="74.8" y="69.4">27</text>
<text x="74.8" y="71.4">28</text>
<text x="52.6" y="73.3">63</text>
<text x="52.6" y="75.2">64</text>
<text x="52.6" y="77.1">65</text>
<text x="74.8" y="75.2">30</text>
<text x="74.8" y="77.1">31</text>
<text x="74.8" y="73.3">29</text>
<text x="52.6" y="79.1">66</text>
<text x="52.6" y="81">67</text>
<text x="52.6" y="83">68</text>
<text x="74.8" y="79.1">32</text>
<text x="74.8" y="81">33</text>
<text x="74.8" y="83">34</text>
</g>
<g font-size="1.8" fill="#004080">
<text x="56.9" y="20.2">GND</text>
<text x="56.9" y="22.1">CD1#</text>
<text x="68.7" y="20.2">GND</text>
<text x="70.2" y="22.1">D3</text>
<text x="56.9" y="24">MDO3</text>
<text x="56.9" y="26">MDO4</text>
<text x="56.9" y="27.9">MDO5</text>
<text x="56.9" y="29.8">MDO6</text>
<text x="70.2" y="24">D4</text>
<text x="70.2" y="26">D5</text>
<text x="70.2" y="27.9">D6</text>
<text x="70.2" y="29.8">D7</text>
<text x="56.9" y="31.8">MDO7</text>
<text x="56.9" y="33.7">CE2#</text>
<text x="56.9" y="35.6">VS1#</text>
<text x="68" y="31.8">CE1#</text>
<text x="68.9" y="35.6">OE#</text>
<text x="69.3" y="33.7">A10</text>
<text x="56.9" y="37.5">IORD#</text>
<text x="56.9" y="39.5">IOWR#</text>
<text x="56.9" y="41.4">MISTRT</text>
<text x="69.3" y="37.5">A11</text>
<text x="70.4" y="39.5">A9</text>
<text x="70.4" y="41.4">A8</text>
<text x="56.9" y="43.3">MDI0</text>
<text x="56.9" y="45.3">MDI1</text>
<text x="56.9" y="47.2">MDI2</text>
<text x="68.5" y="47.2">WE#</text>
<text x="69.3" y="43.3">A13</text>
<text x="69.3" y="45.3">A14</text>
<text x="56.9" y="49.1">MDI3</text>
<text x="56.9" y="51.1">VCC</text>
<text x="56.9" y="53">VPP2</text>
<text x="66.5" y="49.1">READY</text>
<text x="68" y="53">VPP1</text>
<text x="68.8" y="51.1">VCC</text>
<text x="56.9" y="54.9">MDI4</text>
<text x="56.9" y="56.8">MDI5</text>
<text x="56.9" y="58.8">MDI6</text>
<text x="67.1" y="56.8">MICLK</text>
<text x="67.3" y="54.9">MIVAL</text>
<text x="69.3" y="58.8">A12</text>
<text x="56.9" y="60.7">MDI7</text>
<text x="56.9" y="62.7">MOCLK</text>
<text x="56.9" y="64.6">RESET</text>
<text x="70.4" y="60.7">A7</text>
<text x="70.4" y="62.7">A6</text>
<text x="70.4" y="64.6">A5</text>
<text x="56.9" y="66.5">WAIT#</text>
<text x="56.9" y="68.4">INPACK</text>
<text x="56.9" y="70.4">REG#</text>
<text x="70.4" y="66.5">A4</text>
<text x="70.4" y="68.4">A3</text>
<text x="70.4" y="70.4">A2</text>
<text x="56.9" y="72.3">MOVAL</text>
<text x="56.9" y="74.3">MOSTART</text>
<text x="56.9" y="76.1">MDO0</text>
<text x="70.2" y="76.1">D0</text>
<text x="70.4" y="72.3">A1</text>
<text x="70.4" y="74.3">A0</text>
<text x="56.9" y="78.1">MDO1</text>
<text x="56.9" y="80">MDO2</text>
<text x="56.9" y="82">CD2#</text>
<text x="56.9" y="83.9">GND</text>
<text x="69.5" y="82">WP</text>
<text x="70.2" y="78.1">D1</text>
<text x="70.2" y="80">D2</text>
</g>
<g font-size="1.7">
<text x="38.8" y="14.7">+5V_PCMCIA</text>
<text x="79.3" y="14.7">+5V_PCMCIA</text>
<text x="100.6" y="26.3">+5V_PCMCIA</text>
<text x="251.1" y="34">+5V_PCMCIA</text>
<text x="204.2" y="43.7">+5V_Normal</text>
<text x="13.7" y="49.5">+5V_PCMCIA</text>
<text x="239.2" y="52.5" transform="rotate(-90 239.2 52.5)">1</text>
<text x="206.5" y="60.5" transform="rotate(-90 206.5 60.5)">3</text>
<text x="206.5" y="67.9" transform="rotate(-90 206.5 67.9)">2</text>
<text x="61.7" y="88.1" transform="rotate(-90 61.7 88.1)">72</text>
<text x="63.7" y="88.1" transform="rotate(-90 63.7 88.1)">71</text>
<text x="65.5" y="88.1" transform="rotate(-90 65.5 88.1)">70</text>
<text x="67.5" y="88.1" transform="rotate(-90 67.5 88.1)">69</text>
<text x="158.5" y="115.1">+5V_Normal</text>
<text x="236.5" y="122.1">PCM_CD1_N</text>
<text x="238.4" y="126">GND</text>
<text x="248.1" y="122.1">PCM_CD2_N</text>
<text x="250.9" y="126">GND</text>
<text x="260.6" y="126">L</text>
<text x="261.6" y="122.1">PCM_CD_N</text>
<text x="264.5" y="126">0V</text>
<text x="239.3" y="131.7">GND</text>
<text x="250.9" y="130.8">NC</text>
<text x="260.6" y="130.8">H</text>
<text x="264.5" y="130.8">2.5V</text>
<text x="239.3" y="136.6">NC</text>
<text x="250.9" y="136.6">GND</text>
<text x="260.6" y="136.6">H</text>
<text x="264.5" y="136.6">2.5V</text>
<text x="239.3" y="141.4">NC</text>
<text x="250.9" y="141.4">NC</text>
<text x="260.6" y="141.4">H</text>
<text x="264.5" y="141.4">5V</text>
<text x="222" y="173.4">Title</text>
<text x="222" y="179.2">Size</text>
<text x="229.7" y="179.2">Document Number</text>
<text x="285.7" y="179.2">Rev</text>
<text x="222" y="185">Date:</text>
<text x="223.9" y="181.2">B</text>
<text x="232" y="185">Tuesday, February 25, 2014</text>
<text x="260.6" y="185">Sheet</text>
<text x="271.6" y="185.2">12</text>
<text x="276.1" y="185">of</text>
<text x="281.8" y="185">14</text>
<text x="287.6" y="181.2">1.0</text>
</g>
<g font-size="1.7" fill="#000080">
<text x="56" y="15.2">CON1201</text>
<text x="56" y="17.1">PCMCIA_CNT</text>
<text x="106.2" y="36.4">R1202</text>
<text x="106.2" y="38.3">4.7K</text>
<text x="231.6" y="38.3">L1201</text>
<text x="245.2" y="38.3">NC/FB</text>
<text x="235.5" y="44.1">Q1202</text>
<text x="207.7" y="49.3">R1203</text>
<text x="207.7" y="51.6">10K</text>
<text x="222" y="49.9">C1202 0.1uF</text>
<text x="239.3" y="51.8">AO3401A</text>
<text x="19.3" y="57.6">R1201</text>
<text x="19.3" y="59.5">4.7K</text>
<text x="110.1" y="55.7">C1201</text>
<text x="110.1" y="59.5">0.1uF</text>
<text x="123.3" y="54.6" transform="rotate(-90 123.3 54.6)">CE1203</text>
<text x="212.3" y="55.7">R1204</text>
<text x="222" y="55.7">100K</text>
<text x="125.1" y="62.7" transform="rotate(-90 125.1 62.7)">100uF/16V</text>
<text x="183.4" y="63.4">R1205 10K</text>
<text x="206.6" y="61.5">Q1201</text>
<text x="206.6" y="63.4">3904</text>
<text x="254.1" y="62.8">R1206</text>
<text x="254.1" y="65.1">1K</text>
<text x="23.2" y="69.2">C1204</text>
<text x="23.2" y="73.1">NC/10pF</text>
<text x="154.4" y="123.3">R1207</text>
<text x="154.4" y="125.1">1K</text>
<text x="162.1" y="123.3">R1208</text>
<text x="162.1" y="125.1">1K</text>
<text x="183.4" y="129">10K</text>
<text x="183.4" y="136.7">10K</text>
<text x="210.4" y="136.7">C1203</text>
<text x="210.4" y="140.6">1nF</text>
</g>
<g font-size="1.7" fill="#f00">
<text x="31.3" y="20.8">PCM_CD1_N</text>
<text x="31.3" y="22.8">TS_MDO3</text>
<text x="87.3" y="22.8">PCM_D4</text>
<text x="87.3" y="20.8">PCM_D3</text>
<text x="31.3" y="24.7">TS_MDO4</text>
<text x="31.3" y="26.6">TS_MDO5</text>
<text x="31.3" y="28.5">TS_MDO6</text>
<text x="87.3" y="28.5">PCM_D7</text>
<text x="87.3" y="24.7">PCM_D5</text>
<text x="87.3" y="26.6">PCM_D6</text>
<text x="31.3" y="30.5">TS_MDO7</text>
<text x="87.3" y="32.4">PCM_A10</text>
<text x="87.3" y="34.4">PCM_OE_N</text>
<text x="11.6" y="41">2,11</text>
<text x="19.3" y="41">TS_SYNC</text>
<text x="31.3" y="36.2">PCM_IORD_N</text>
<text x="31.3" y="38.2">PCM_IOWR_N</text>
<text x="87.3" y="36.2">PCM_A11</text>
<text x="87.3" y="38.2">PCM_A9</text>
<text x="87.3" y="40.1">PCM_A8</text>
<text x="31.3" y="42.1">TS_D0</text>
<text x="31.3" y="44">TS_D1</text>
<text x="31.3" y="45.9">TS_D2</text>
<text x="31.3" y="47.8">TS_D3</text>
<text x="87.3" y="42.1">PCM_A13</text>
<text x="87.3" y="44">PCM_A14</text>
<text x="87.3" y="45.9">PCM_WE_N</text>
<text x="87.3" y="47.8">PCM_IRQA_N</text>
<text x="31.3" y="53.7">TS_D4</text>
<text x="31.3" y="55.5">TS_D5</text>
<text x="31.3" y="57.5">TS_D6</text>
<text x="31.3" y="59.4">TS_D7</text>
<text x="87.3" y="57.5">PCM_A12</text>
<text x="87.3" y="59.4">PCM_A7</text>
<text x="102.5" y="56.8">TS_CLK</text>
<text x="102.5" y="54.9">TS_VLD</text>
<text x="115.8" y="56.8">2,11</text>
<text x="115.8" y="54.9">2,11</text>
<text x="29.4" y="65.2">PCM_WAIT_N</text>
<text x="29.4" y="63.3">PCM_RESET</text>
<text x="31.3" y="61.4">TS_MOCLK</text>
<text x="87.3" y="61.4">PCM_A6</text>
<text x="87.3" y="63.3">PCM_A5</text>
<text x="87.3" y="65.2">PCM_A4</text>
<text x="157" y="64.9">2 PCM_PWR_CTL</text>
<text x="31.3" y="69.1">PCM_REG_N</text>
<text x="31.3" y="71">TS_MOVAL</text>
<text x="87.3" y="67.1">PCM_A3</text>
<text x="87.3" y="69.1">PCM_A2</text>
<text x="87.3" y="71">PCM_A1</text>
<text x="31.3" y="73">TS_MOSTART</text>
<text x="31.3" y="74.8">TS_MDO0</text>
<text x="31.3" y="76.8">TS_MDO1</text>
<text x="87.3" y="73">PCM_A0</text>
<text x="87.3" y="74.8">PCM_D0</text>
<text x="87.3" y="76.8">PCM_D1</text>
<text x="31.3" y="80.7">PCM_CD2_N</text>
<text x="31.3" y="78.7">TS_MDO2</text>
<text x="87.3" y="78.7">PCM_D2</text>
<text x="87.3" y="96.1">PCM_CD_N</text>
<text x="87.3" y="100">PCM_WAIT_N</text>
<text x="87.3" y="98">PCM_RESET</text>
<text x="87.3" y="101.9">PCM_REG_N</text>
<text x="104.5" y="99.3">PCM_RESET</text>
<text x="104.5" y="101.3">PCM_WAIT_N</text>
<text x="104.5" y="97.4">PCM_CD_N</text>
<text x="115.8" y="97.4">2</text>
<text x="116.2" y="99.3">2</text>
<text x="117.2" y="101.3">2</text>
<text x="25.6" y="107.7">TS_MDO0</text>
<text x="48.8" y="105.6">TS_MDO[7:0] TS_MDO[7:0]</text>
<text x="73.4" y="105.5">2</text>
<text x="87.3" y="107.7">PCM_IORD_N</text>
<text x="87.3" y="103.8">PCM_OE_N</text>
<text x="87.3" y="105.7">PCM_WE_N</text>
<text x="104.5" y="103.1">PCM_REG_N</text>
<text x="104.5" y="105.1">PCM_OE_N</text>
<text x="104.5" y="107">PCM_WE_N</text>
<text x="115.8" y="105.1">2</text>
<text x="115.8" y="107">2</text>
<text x="116.6" y="103.1">2</text>
<text x="25.6" y="109.6">TS_MDO1</text>
<text x="25.6" y="111.6">TS_MDO2</text>
<text x="25.6" y="113.5">TS_MDO3</text>
<text x="87.3" y="111.6">PCM_CE_N</text>
<text x="87.3" y="113.5">PCM_IRQA_N</text>
<text x="87.3" y="109.6">PCM_IOWR_N</text>
<text x="104.5" y="110.9">PCM_IOWR_N</text>
<text x="104.5" y="112.8">PCM_CE_N</text>
<text x="104.5" y="109">PCM_IORD_N</text>
<text x="115.8" y="112.8">2</text>
<text x="117.3" y="109">2</text>
<text x="117.8" y="110.9">2</text>
<text x="25.6" y="115.4">TS_MDO4</text>
<text x="25.6" y="117.3">TS_MDO5</text>
<text x="25.6" y="119.3">TS_MDO6</text>
<text x="87.5" y="117.2">PCM_A[14:0]</text>
<text x="104.5" y="118.6">PCM_A[14:0]</text>
<text x="104.5" y="114.7">PCM_IRQA_N</text>
<text x="116.2" y="118.6">2</text>
<text x="117.2" y="114.7">2</text>
<text x="25.6" y="121.2">TS_MDO7</text>
<text x="87.5" y="121.1">PCM_D[7:0]</text>
<text x="104.5" y="122.4">PCM_D[7:0]</text>
<text x="115.8" y="122.4">2</text>
<text x="48.3" y="127.8">TS_MOSTART</text>
<text x="48.3" y="129.8">TS_MOVAL</text>
<text x="48.4" y="126.3">TS_MOCLK</text>
<text x="61.8" y="126.3">2</text>
<text x="61.8" y="127.8">2</text>
<text x="61.8" y="129.8">2</text>
<text x="102.5" y="126.3">TS_D[0:7]</text>
<text x="115.8" y="126.3">2,11</text>
<text x="162.5" y="128.9">PCM_CD1_N R1209</text>
<text x="162.5" y="136.7">PCM_CD2_N R1210</text>
<text x="210.8" y="132.8">PCM_CD_N</text>
</g>
<g font-size="1.7" fill="#00f">
<text x="87.3" y="30.5">PCM_CE_N</text>
<text x="119.7" y="55.7">+</text>
<text x="168" y="59.4">H :Power on</text>
<text x="168" y="61.2">L :Power off</text>
</g>
<g font-size="1.7" fill="#004080">
<text x="62.6" y="84" transform="rotate(-90 62.6 84)">GND</text>
<text x="64.6" y="84" transform="rotate(-90 64.6 84)">GND</text>
<text x="66.5" y="84" transform="rotate(-90 66.5 84)">GND</text>
<text x="68.4" y="84" transform="rotate(-90 68.4 84)">GND</text>
</g>
<g font-size="1.4">
<text x="30.9" y="1.5">5</text>
<text x="88.8" y="1.5">4</text>
<text x="146.7" y="1.5">3</text>
<text x="204.6" y="1.5">2</text>
<text x="262.6" y="1.5">1</text>
<text x=".5" y="26.1">D</text>
<text x="292" y="26.1">D</text>
<text x=".5" y="71.9">C</text>
<text x="292" y="71.9">C</text>
<text x=".5" y="117.8">B</text>
<text x="292" y="117.8">B</text>
<text x=".5" y="163.6">A</text>
<text x="292" y="163.6">A</text>
<text x="30.9" y="186.9">5</text>
<text x="88.8" y="186.9">4</text>
<text x="146.7" y="186.9">3</text>
<text x="204.6" y="186.9">2</text>
<text x="262.6" y="186.9">1</text>
</g>
</svg>
